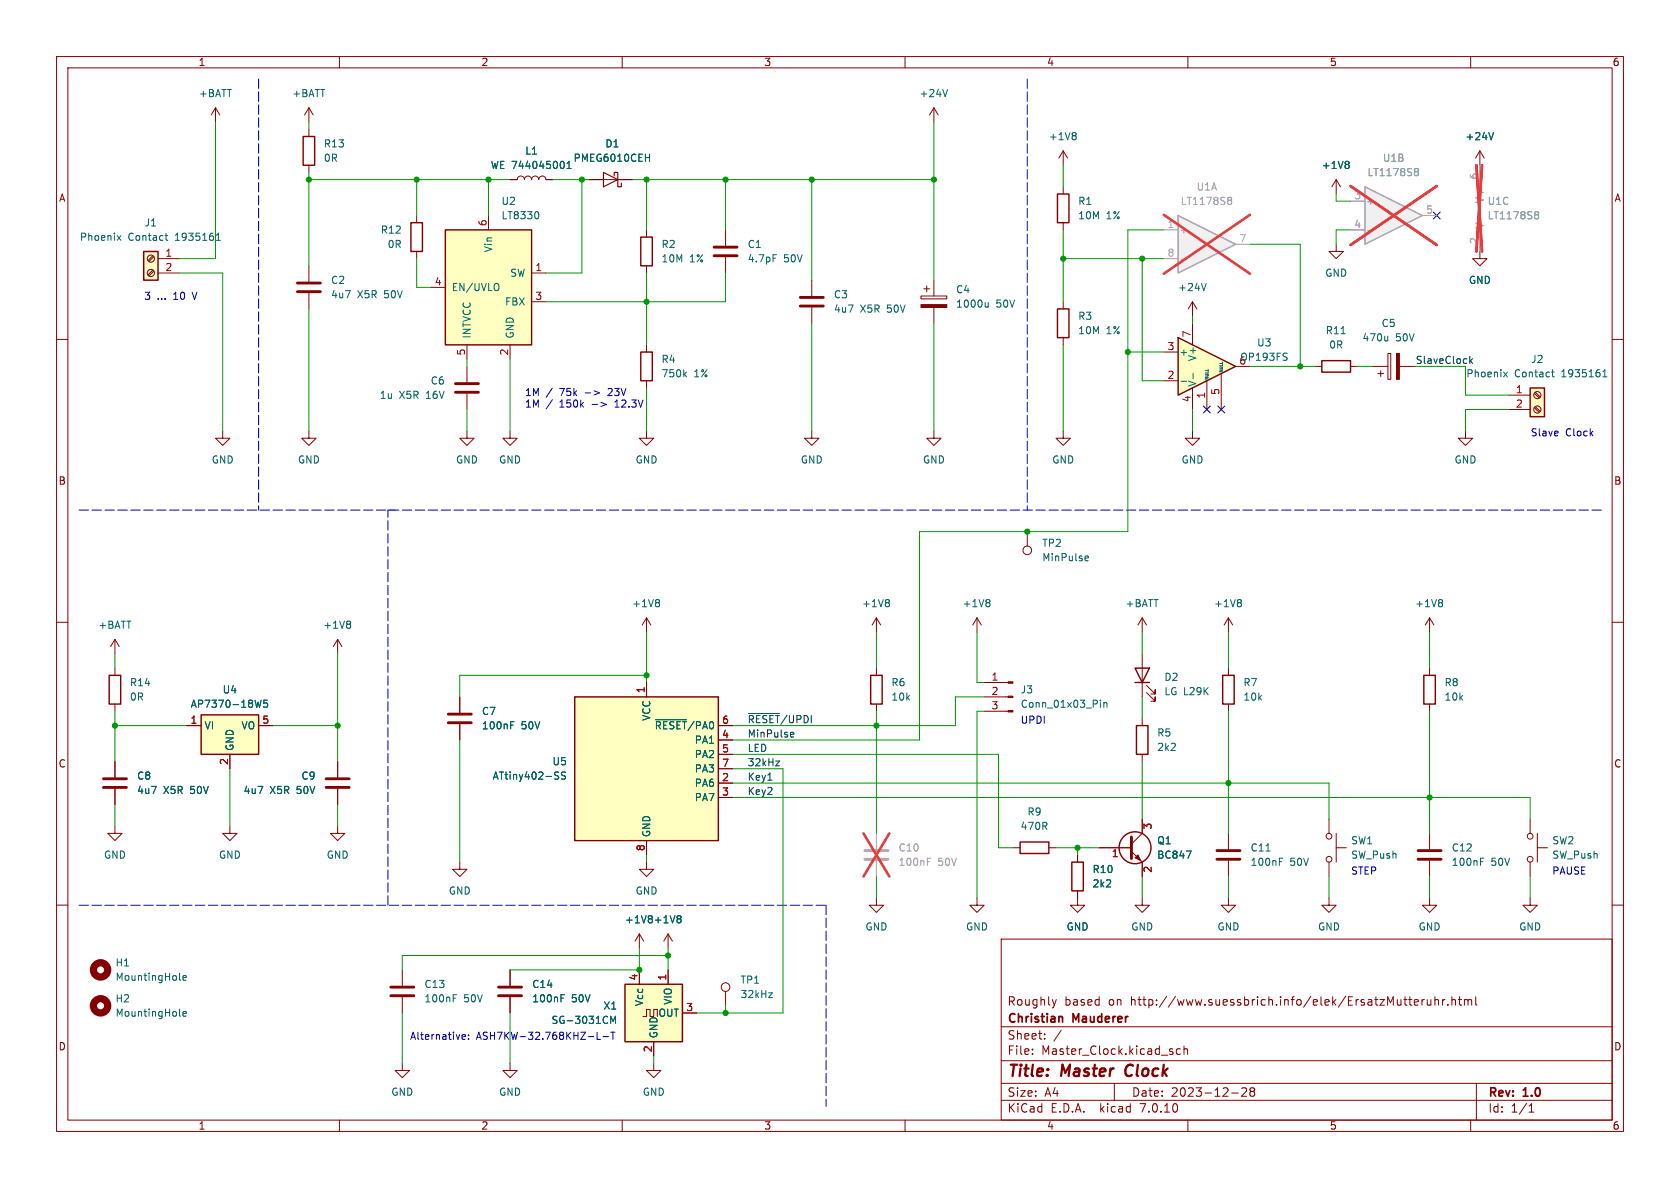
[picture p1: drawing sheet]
<svg xmlns="http://www.w3.org/2000/svg" width="297mm" height="210mm" viewBox="0 0 297 210" stroke-linecap="round" stroke-linejoin="round" font-family="sans-serif">
<g fill="none" stroke="#840000" stroke-width=".18">
<path d="M10 10h277v190h-277zM12 12h273v186h-273zM54.6 19.1l-.8 1.2M54.6 19.1v2.5M54.6 19.1l.8 1.2M60 10v2M110 10v2M160 10v2M210 10v2M260 10v2M10 60h2M27 47.8l-.8 .8"/>
<path d="M27 45.2l-.8 .9M27.2 47.9l-.9 .9M27.2 45.4l-.9 .8M27.9 45.7h3.8M27.9 48.3h3.8M210.8 53.3l-.7 1.3M210.8 53.3v2.6M210.8 53.3l.8 1.3M285 60h2M39.4 76.2v1.3h1.2l-1.2 1.2-1.3-1.2h1.3M54.6 76.2v1.3h1.3l-1.3 1.2-1.3-1.2h1.3M10 110h2"/>
<path d="M20.3 113v2.6M20.3 118.1v1.3M20.3 113l-.7 1.3M20.3 113l.8 1.3M59.7 113l-.8 1.3M59.7 113v2.6M59.7 113l.8 1.3M201.9 109.2l-.7 1.3M201.9 109.2v2.6M201.9 115.6v7.6M201.9 109.2l.8 1.3M217.2 109.2l-.8 1.3"/>
<path d="M217.2 109.2v2.6M217.2 109.2l.7 1.3M252.7 109.2l-.7 1.3M252.7 109.2v2.6M252.7 109.2l.8 1.3M285 110h2M20.3 124.5v1.2M20.3 134.6v2.8M20.3 139.4v2.8M33 128.3h2.6M40.6 133.4v2.5M45.7 128.3h2.6"/>
<path d="M59.7 134.6v2.8M59.7 139.4v2.8M81.3 123.2v2.8M81.3 128v2.8M114.3 120.7v2.5M127 128.3h2.5M127 138.4h2.5M127 130.8h2.5M127 133.4h2.5M127 135.9h2.5M201.9 127v1.3M201.9 133.4v1.2"/>
<path d="M202.7 122.4l1.5 1.6v-.8v.8h-.7M202.7 121.2l1.5 1.5v-.8v.8h-.7M10 160h2M20.3 146.1v1.2h1.3l-1.3 1.3-1.3-1.3h1.3M40.6 146.1v1.2h1.3l-1.3 1.3-1.2-1.3h1.2M59.7 146.1v1.2h1.3l-1.3 1.3-1.3-1.3h1.3M114.3 148.6v2.5M127 141h2.5M154.9 158.8v1.2h1.3l-1.3 1.3-1.2-1.3h1.2M172.7 158.8v1.2h1.3l-1.3 1.3-1.3-1.3h1.3M179.1 149.9h1.2M185.4 149.9h1.3"/>
<path d="M190.5 157.5v2.5h1.3l-1.3 1.3-1.3-1.3h1.3M190.5 151.1v1.3M194.3 149.9h5.7M200 150.5l1.9 1.9v2.5M201.9 158.8v1.2h1.3l-1.3 1.3-1.2-1.3h1.2M201.9 144.8v2.5l-1.9 1.9M217.2 158.8v1.2h1.2l-1.2 1.3-1.3-1.3h1.3M217.2 147.3v2.8M217.2 152.1v2.8M234.9 158.8v1.2h1.3l-1.3 1.3-1.2-1.3h1.2M252.7 158.8v1.2h1.3l-1.3 1.3-1.2-1.3h1.2M270.5 158.8v1.2h1.3l-1.3 1.3-1.3-1.3h1.3"/>
<path d="M270.5 144.8v2.5M270.5 152.4v2.5M271.8 149.9h1.8M271.8 147.3v5.1M285 160h2M71.1 171.5v2.7M71.1 176.3v2.8M113 171.5v2.5M113.7 179.7h.6v-1.3h.6v1.3h.7v-1.3h.6v1.3M118.1 165.1l-.8 1.3M118.1 165.1v2.5M118.1 171.5v2.5"/>
<path d="M118.1 165.1l.8 1.3M120.6 179.1h2.6M128.3 175.3v2.5M177 166h108v32h-108zM186 176.7l.4 1M186.4 177.7l-.2 .4M186.7 176.7l-.3 1M249 176.7h.6M249.2 177.5l.4 .2M250 177.2l.7-.1v-.3l-.5-.1-.2 .2 .1 .7h.6M251.4 176.7v1M251.8 176.7l-.3 .1-.1 .2"/>
<path d="M252.3 176.7l.1 .9 .3 .1 .3-.1M253 176.7v1M253.7 176.8l.2-.1 .3 .1 .1 .9M253.7 176.2v1.5M255 176.7v1M255.5 176.7l-.3 .1-.2 .2M256 177.6v.1M256.7 176.8l.2-.1 .3 .1 .1 .9M256.7 176.2v1.5M257.8 176.7h.6M258 176.2v1.3l.4 .2M258.9 176.8l.4-.1 .2 .2"/>
<path d="M258.9 176.7v1M259.5 176.9l.2-.2 .4 .1 .1 .9M259.5 176.9v.8M260.9 176.2v1.3l.2 .2M60 198v2M90.2 188v1.2h1.2l-1.2 1.3-1.3-1.3h1.3M110 198v2M115.6 188v1.2h1.2l-1.2 1.3-1.3-1.3h1.3M115.6 184.2v2.5M160 198v2M177 194.5h108M177 191.5h108"/>
<path d="M177 187.5h108M177 181.5h108M182.5 186.3v.1M182.5 185.5v.1M184.7 183.6v.1M184.7 182.8v.1M187.6 182.1l-1.3 2M197 191.5v3M207.3 186v.3M208.7 185.5l-.5-.1-.2 .3v.4l.1 .2h.6M209.3 185.5l.2-.1 .4 .1 .1 .9M209.3 184.9v1.5"/>
<path d="M210 198v2M217.7 193.2h1.2M219.5 192.4l.6-.1 .2 .1 .1 .3-.9 1.1h.9M221.2 192.9l-.2-.2 .2-.4 .5 .1 .1 .2-.3 .3M221.2 192.9l-.2 .3v.3l.2 .3 .5-.1 .1-.2-.1-.4-.2-.2M221.2 192.9h.3M260 198v2M261 191.5v6.5M270.3 196.6h.9M270.3 195.5l.4-.4v1.5"/>
<circle cx="26.7" cy="45.7" r=".63"/>
<circle cx="26.7" cy="48.3" r=".63"/>
<circle cx="270.5" cy="147.8" r=".51"/>
<circle cx="270.5" cy="151.9" r=".51"/>
<circle cx="128.3" cy="174.5" r=".76"/>
</g>
<path d="M199.2 188.5a1.27 1.27 0 0 0 0 1.6" fill="none" stroke="#840000" stroke-width=".4"/>
<path d="M187.6 179.7l.2 .2v.8" fill="none" stroke="#840000" stroke-width=".3"/>
<g fill="none" stroke="#006464" stroke-width=".18">
<path d="M20.7 41.6l.7 .9M21.4 41.6l-.7 .9M29.2 41.6h.5M29.4 41.2v1.1l.3 .2M38.3 42.5h.7M38.3 41.6l.3-.4v1.3M213.2 50.1l-.4 1.3M61.7 109.8l.3 .2-.3 .3 .3 .3v.2l-.3 .3M219.2 106l.3 .2-.3 .3 .3 .3v.2l-.3 .3M254.8 106l.2 .2-.2 .3 .2 .3v.2l-.2 .3M46.2 123.8l-.3 1.2-.3-.9M47.3 123.8h-.6l-.1 .6 .2-.1h.4l.1 .2v.4l-.2 .1-.5-.1"/>
<path d="M90.3 128.2h.4M90.3 127.6h.6M98.3 137.1l.3 .1 .2 .3-.3 .2h-.3M98.3 136.5h.5M100 136.5h-.5l-.2 .2 .1 .3 .5 .3v.3l-.2 .1h-.4M115.9 127.2h5.5M209.7 150.4h.9l-.6 1.3M223.8 150.4h.7M226.2 152.3h.4M226.2 151.7h.6M31.7 173.1l.2 .2M31.7 179.5l.2 .1"/>
<path d="M32.3 172.9l.6-.1v-.3h-.4l-.2 .1 .1 .6h.5M32.3 179.2l.6-.1v-.2l-.4-.1-.2 .2 .1 .6h.5M80.1 176.4h.4M80.1 175.8h.6M120.2 161.9l.2 .2-.2 .3 .2 .3v.2l-.2 .2M135.9 175.5h.6l-.6 .8h.6M108 180.9v-1.3l.4 1 .4-1v1.3"/>
</g>
<path d="M18.3 139.2h4.1M18.3 137.7h4.1M57.7 139.2h4M57.7 137.7h4M79.2 127.8h4.1M79.2 126.2h4.1M200 148v3.8M215.1 151.9h4.1M215.1 150.4h4.1M69.1 176h4.1M69.1 174.5h4.1" fill="none" stroke="#840000" stroke-width=".51"/>
<g fill="none" stroke="#840000" stroke-width=".25">
<path d="M25.4 44.5h2.5v5h-2.5zM19.3 119.4h2v5.1h-2zM200.7 118.1h2.5l-1.3 2.6zM35.6 126.4h10.1v7h-10.1zM101.6 123.2h25.4v25.4h-25.4zM200.7 120.7h2.5M200.9 128.3h2v5.1h-2zM180.3 148.8h5.1v2.1h-5.1zM189.5 152.4h2v5.1h-2zM110.5 174h10.1v10.2h-10.1z"/>
<circle cx="200.7" cy="149.9" r="2.82"/>
</g>
<g fill="#ffffc2" stroke="#ffffc2" stroke-width=".18">
<path d="M35.6 126.4h10.1v7h-10.1z"/>
<path d="M25.4 44.5h2.5v5h-2.5z"/>
<path d="M110.5 174h10.1v10.2h-10.1z"/>
<path d="M101.6 123.2h25.4v25.4h-25.4z"/>
</g>
<path d="M152.9 151.9h4.1M152.9 150.4h4.1" fill="none" stroke="#a1a1a1" stroke-width=".51"/>
<path d="M154.9 147.3v2.8M154.9 152.1v2.8" fill="none" stroke="#a1a1a1" stroke-width=".18"/>
<path d="M163.9 152.3h.5M163.9 151.7h.6" fill="none" stroke="#989898" stroke-width=".18"/>
<path d="M152.7 147.3l4.5 7.6M157.2 147.3l-4.5 7.6" fill="none" stroke="#eb3a3d" stroke-width=".46"/>
<g fill="none" stroke="#840000" stroke-width="1.3">
<circle cx="17.8" cy="171.4" r="1.27"/>
<circle cx="17.8" cy="177.8" r="1.27"/>
</g>
<path d="M200.7 151.6l.5-.5 .5 1z" fill="#840000" stroke="#840000" stroke-width=".18"/>
<path d="M208.3 59.7l10.1 5.1-10.1 5.1z" fill="#ffffc2"/>
<path d="M208.3 59.7l10.1 5.1-10.1 5.1zM270.5 68.6h2.5v5.1h-2.5z" fill="none" stroke="#840000" stroke-width=".25"/>
<g fill="none" stroke="#840000" stroke-width=".18">
<path d="M210.8 57.2v3.8M205.7 67.3h2.6M205.7 62.2h2.6M210.8 76.2v1.3h1.3l-1.3 1.2-1.3-1.2h1.3M210.8 68.6v3.8M213.4 67.3v5.1M215.9 66v6.4M218.4 64.8h2.6M259.1 76.2v1.3h1.2l-1.2 1.2-1.3-1.2h1.3M266.7 69.9h3.8M266.7 72.4h3.8M271.2 72.1l.9 .8"/>
<path d="M271.2 69.5l.9 .9M271.4 71.9l.9 .8M271.4 69.3l.9 .9"/>
<circle cx="271.8" cy="72.4" r=".63"/>
<circle cx="271.8" cy="69.8" r=".63"/>
</g>
<path d="M208.8 67.4h1M210.9 66v1M227.4 62.4l.1 .1M227.4 63.2l.1 .1-.1 .3M265.8 65.8l.7 .8M266.5 65.8l-.7 .8M274.3 65.8h.5M274.5 65.3v1.1l.3 .2M283.4 66.6h.7M283.4 65.7l.3-.4v1.3" fill="none" stroke="#006464" stroke-width=".18"/>
<path d="M270.5 68.6h2.5v5.1h-2.5z" fill="#ffffc2" stroke="#ffffc2" stroke-width=".18"/>
<path d="M208.3 38.1l10.1 5.1-10.1 5.1z" fill="#f0f0f0"/>
<path d="M208.3 38.1l10.1 5.1-10.1 5.1z" fill="none" stroke="#a1a1a1" stroke-width=".25"/>
<path d="M205.7 40.6h2.6M205.7 45.7h2.6M218.4 43.2h2.6" fill="none" stroke="#a1a1a1" stroke-width=".18"/>
<path d="M217.3 34.9h.2l.2 .2-.2 .3M217.3 35.4h.2M217.5 35.4l.2 .1v.4l-.1 .2h-.3M208.8 45.8h1" fill="none" stroke="#989898" stroke-width=".18"/>
<path d="M205.7 38l15.3 10.4M221 38l-15.3 10.4" fill="none" stroke="#eb3a3d" stroke-width=".46"/>
<path d="M250.7 151.9h4.1M250.7 150.4h4.1" fill="none" stroke="#840000" stroke-width=".51"/>
<path d="M236.2 31.8l-.7 1.2M236.2 31.8v2.5M236.2 31.8l.8 1.2M261.6 26.7l-.7 1.2M261.6 26.7v2.5M261.6 26.7l.8 1.2M236.2 43.2v1.3h1.3l-1.3 1.2-1.3-1.2h1.3M261.6 44.5v1.2h1.3l-1.3 1.3-1.3-1.3h1.3M232.4 64.8h1.3M238.8 64.8h1.2M252.7 147.3v2.8M252.7 152.1v2.8" fill="none" stroke="#840000" stroke-width=".18"/>
<path d="M238.3 28.5l.2 .3-.2 .3 .2 .2v.2l-.2 .3M264 23.4l-.4 1.3M237.1 59h.7M261.7 152.3h.5M261.7 151.7h.6" fill="none" stroke="#006464" stroke-width=".18"/>
<path d="M233.7 63.8h5.1v2h-5.1z" fill="none" stroke="#840000" stroke-width=".25"/>
<path d="M241.3 33l10.2 5.1-10.2 5.1z" fill="#f0f0f0"/>
<path d="M241.3 33l10.2 5.1-10.2 5.1z" fill="none" stroke="#a1a1a1" stroke-width=".25"/>
<path d="M238.8 35.6h2.5M251.5 38.1h2.5M261.6 29.2v3.8M238.8 40.6h2.5M261.6 40.6v3.9" fill="none" stroke="#a1a1a1" stroke-width=".18"/>
<path d="M250.3 29.8h.2l.3 .2-.3 .3M250.3 30.3h.2M250.5 30.3l.2 .2 .1 .3-.2 .2-.3 .1M261.7 38.1v.9M271.5 37.4l.4 .1 .1 .2-.2 .3M271.5 38h.3M271.8 38l.2 .1v.3l-.1 .2-.4 .1M241.8 40.7h1" fill="none" stroke="#989898" stroke-width=".18"/>
<path d="M238.8 32.9l15.2 10.4M254 32.9l-15.2 10.4M261 29.2l1 15.3M262 29.2l-1 15.3" fill="none" stroke="#eb3a3d" stroke-width=".46"/>
<g fill="none" stroke="#840000" stroke-width=".18">
<path d="M38.1 19.1l-.8 1.2M38.1 19.1v2.5M38.1 19.1l.8 1.2M165.1 19.1v2.5M165.1 19.1l-.8 1.2M165.1 19.1l.8 1.2M54.6 22.9v1.2M54.6 29.2v1.3M73.7 38.1v1.3M86.4 38.1v2.5M90.2 31.8h1.2a.64 .64 0 0 1 .7-.7 .64 .64 0 0 1 .6 .7 .64 .64 0 0 1 .6-.7 .64 .64 0 0 1 .7 .7 .64 .64 0 0 1 .6-.7 .64 .64 0 0 1 .6 .7 .64 .64 0 0 1 .7-.7 .64 .64 0 0 1 .6 .7h1.3M104.1 31.8h7.7"/>
<path d="M188 26.7l-.8 1.2M188 26.7v2.5M188 33v1.3M188 39.4v1.2M188 26.7l.7 1.2M54.6 47v2.8M54.6 51.8v2.8M73.7 44.5v1.2M76.2 50.8h2.5M94 48.3h2.5M94 53.3h2.5M114.3 40.6v1.3"/>
<path d="M114.3 47v1.3M128.3 40.6v2.8M128.3 45.5v2.8M143.5 49.5v2.8M143.5 54.4v2.8M162.8 52.3h4.6v.5h-4.6zM163.3 51.1h1M163.8 50.5v1.1M165.1 49.5v2.8M165.1 54.4v2.8M188 53.3v1.3M188 59.7v1.3"/>
<path d="M82.5 76.2v1.3h1.3l-1.3 1.2-1.2-1.2h1.2M82.5 61v2.5M82.5 64.8v2.8M82.5 69.6v2.8M90.2 76.2v1.3h1.2l-1.2 1.2-1.3-1.2h1.3M90.2 61v2.5M114.3 76.2v1.3h1.3l-1.3 1.2-1.3-1.2h1.3M114.3 61v1.2M114.3 67.3v1.3M143.5 76.2v1.3h1.3l-1.3 1.2-1.3-1.2h1.3M165.1 76.2v1.3h1.3l-1.3 1.2-1.3-1.2h1.3M188 76.2v1.3h1.2l-1.2 1.2-1.3-1.2h1.3"/>
<path d="M242.6 64.8h2.8M243.6 66h1M244.1 65.5v1M245.4 62.5h.5v4.6h-.5zM247.4 64.8h2.8M181.6 94v2.5M114.3 109.2v2.6M114.3 109.2l-.8 1.3M114.3 109.2l.8 1.3M154.9 109.2l-.7 1.3M154.9 109.2v2.6M154.9 118.1v1.3"/>
<path d="M154.9 109.2l.8 1.3M172.7 109.2l-.7 1.3M172.7 109.2v2.6M172.7 109.2l.8 1.3M217.2 118.1v1.3M252.7 118.1v1.3M20.3 134.6v2.8M20.3 139.4v2.8M33 128.3h2.6M40.6 133.4v2.5M45.7 128.3h2.6M59.7 134.6v2.8"/>
<path d="M59.7 139.4v2.8M81.3 123.2v2.8M81.3 128v2.8M114.3 120.7v2.5M127 138.4h2.5M127 130.8h2.5M127 133.4h2.5M127 128.3h2.5M127 135.9h2.5M154.9 124.5v1.2M174 125.7h4.2M174 123.2h4.2"/>
<path d="M174 120.7h4.2M217.2 124.5v1.2M252.7 124.5v1.2M81.3 152.4v1.3h1.2l-1.2 1.2-1.3-1.2h1.3M114.3 152.4v1.3h1.3l-1.3 1.2-1.3-1.2h1.3M114.3 148.6v2.5M127 141h2.5M190.5 151.1v1.3M190.5 157.5v1.3M194.3 149.9h5.7M201.9 144.8v2.5M201.9 152.4v2.5"/>
<path d="M234.9 144.8v2.5M234.9 152.4v2.5M236.2 149.9h1.8M236.2 147.3v5.1M90.2 171.5v2.7M90.2 176.3v2.8M113 165.1l-.7 1.3M113 165.1v2.5M113 171.5v2.5M113 165.1l.8 1.3M118.1 171.5v2.5M120.6 179.1h2.6"/>
<path d="M71.1 188v1.2h1.3l-1.3 1.3-1.3-1.3h1.3M115.6 184.2v2.5"/>
<circle cx="181.6" cy="97.3" r=".76"/>
<circle cx="235" cy="151.9" r=".51"/>
<circle cx="235" cy="147.8" r=".51"/>
</g>
<g fill="#840000" stroke="#840000" stroke-width=".18">
<path d="M246.9 62.5h.5v4.6h-.5z"/>
<path d="M162.8 53.8h4.6v.6h-4.6z"/>
<path d="M178.2 125.6h.9v.3h-.9z"/>
<path d="M178.2 123.1h.9v.2h-.9z"/>
<path d="M178.2 120.5h.9v.3h-.9z"/>
</g>
<g fill="none" stroke="#006464" stroke-width=".18">
<path d="M167.5 15.8l-.4 1.3M95.1 37.5l.2 .4-.2 .7M99.5 28.5a.79 .79 0 0 1 0 1.3M100.2 29.8h.8M100.2 28.9l.4-.4v1.3M114.1 27.9h.7M114.8 27.2v1.3M190 23.4l.3 .3-.3 .3 .3 .2v.3l-.3 .2M238.3 28.5l.2 .3-.2 .3 .2 .2v.2l-.2 .3M264 23.4l-.4 1.3M88 50.2a.9 .9 0 0 1 0 1.1M136.7 45h.6"/>
<path d="M174.7 53.5v.8M174.7 54.2l-.2 .1-.3-.1M245.3 59.4v.9M121 66.1l.4 .5M121.4 65.8l-.5 .5M245.3 60.1l-.1 .2M191.9 99.1h.5M191.9 98.3h.3l.2 .3-.6 .1M116.4 106l.2 .2-.2 .3 .2 .3v.2l-.2 .3M157 106l.2 .2-.2 .3 .2 .3v.2l-.2 .3M174.8 106l.2 .2-.2 .3 .2 .3v.2l-.2 .3M46.2 123.8l-.3 1.2-.3-.9"/>
<path d="M47.3 123.8h-.6l-.1 .6 .2-.1h.4l.1 .2v.4l-.2 .1-.5-.1M90.3 128.2h.4M90.3 127.6h.6M98.3 137.1l.3 .1 .2 .3-.3 .2h-.3M98.3 136.5h.5M100 136.5h-.5l-.2 .2 .1 .3 .5 .3v.3l-.2 .1h-.4M115.9 127.2h5.5M194.5 123.8v.1M194.5 124.2v.8M195.1 124.2v.8M195.1 124.3l.2-.1 .3 .1 .1 .7M209.7 150.4h.9l-.6 1.3"/>
<path d="M99.2 176.4h.4M99.2 175.8h.6M120.2 161.9l.2 .2-.2 .3 .2 .3v.2l-.2 .2M108 180.9v-1.3l.4 1 .4-1v1.3"/>
</g>
<path d="M52.6 51.6h4M52.6 50h4M126.2 45.2h4.1M126.2 43.7h4.1M141.5 54.1h4M141.5 52.6h4M80.5 69.3h4.1M80.5 67.8h4.1M88.1 176h4.1M88.1 174.5h4.1" fill="none" stroke="#840000" stroke-width=".51"/>
<path d="M53.6 24.1h2v5.1h-2zM72.6 39.4h2.1v5.1h-2.1zM186.9 34.3h2.1v5.1h-2.1zM78.7 40.6h15.3v20.4h-15.3zM113.3 41.9h2v5.1h-2zM186.9 54.6h2.1v5.1h-2.1zM113.3 62.2h2v5.1h-2zM153.9 119.4h2.1v5.1h-2.1zM216.2 119.4h2v5.1h-2zM251.7 119.4h2v5.1h-2z" fill="none" stroke="#840000" stroke-width=".25"/>
<path d="M106.7 30.5l2.5 1.3-2.5 1.2zM108.6 31.1v-.6h.6v2.5h.7v-.6" fill="none" stroke="#840000" stroke-width=".2"/>
<path d="M78.7 40.6h15.3v20.4h-15.3z" fill="#ffffc2" stroke="#ffffc2" stroke-width=".18"/>
<path d="M259.8 63v1.3M260 63.8l.3 .5M260.3 63.4l-.5 .5M132.3 126.1h5.5M135.7 137.9h.8M137.1 134.5h.7l-.7 .9h.7M139.8 130.2h.5M139.8 129.5h.4l.1 .3-.6 .1" fill="none" stroke="#0f0f0f" stroke-width=".18"/>
<g fill="none" stroke="#0000c2" stroke-width=".18">
<path d="M103.5 69.4h.9M104.7 71.5h.9M105 69.1l1 .3-1 .4M106.2 71.1l1 .4-1 .4M108.7 72h.7M108.8 71l-.1 .1M68.6 90.2h1.2M81.7 183.6l.2 .1h.3M81.7 183.1l.2-.2h.2l.2 .2v.1l-.6 .1M82.8 183.6v.1M82.8 183v.1M105.6 182.5v1.2h.6"/>
<path d="M106.6 183.3h1M108 182.5h.7M108.4 182.5v1.2"/>
</g>
<path d="M45.7 14v76.2M181.6 14v76.2M14 90.2h269.2M14 160h132M68.6 160v-69.8M146 160v35.6" fill="none" stroke="#0000c2" stroke-width=".18" stroke-dasharray="1.7 .6"/>
<g fill="none" stroke="#009600" stroke-width=".18">
<path d="M38.1 21.6v24.1h-6.4M54.6 31.8h35.6M54.6 21.6v1.3M54.6 30.5v16.5M73.7 31.8v6.3M86.4 31.8v6.3M97.8 31.8h6.3M102.9 31.8v16.5h-6.4M111.8 31.8h53.3M114.3 31.8v8.8M128.3 31.8v8.8M143.5 31.8v17.7"/>
<path d="M165.1 21.6v27.9M188 29.2v3.8M236.2 34.3v1.3h2.6M31.7 48.3h7.7v27.9M54.6 54.6v21.6M73.7 45.7v5.1h2.5M114.3 48.3v12.7M128.3 48.3v5h-31.8M143.5 57.2v19M165.1 57.2v19M188 40.6v12.7M188 45.7h17.7"/>
<path d="M201.9 45.7v21.6h3.8M205.7 40.6h-6.3v53.4h-36.8v36.8h-33.1M210.8 55.9v1.3M221 43.2h8.9v21.6M238.8 40.6h-2.6v2.6M82.5 63.5v1.3M82.5 72.4v3.8M90.2 63.5v12.7M114.3 68.6v7.6M188 61v15.2M199.4 62.2h6.3M210.8 72.4v3.8"/>
<path d="M221 64.8h11.4M240 64.8h2.6M250.2 64.8h8.9v5.1h7.6M266.7 72.4h-7.6v3.8M20.3 115.6v2.5M59.7 115.6v19M114.3 119.4h-33v3.8M114.3 111.8v8.9M154.9 111.8v6.3M172.7 111.8v8.9h1.3M201.9 111.8v3.8M217.2 111.8v6.3"/>
<path d="M252.7 111.8v6.3M20.3 128.3h12.7M20.3 125.7v8.9M40.6 135.9v10.2M48.3 128.3h11.4M81.3 130.8v21.6M129.5 138.4h105.4v6.4M129.5 135.9h8.9v43.2h-15.2M129.5 133.4h47v16.5h2.6M154.9 125.7v21.6M174 123.2h-5.1v5.1h-39.4M174 125.7h-1.3v33.1"/>
<path d="M201.9 123.2v3.8M201.9 134.6v10.2M217.2 125.7v21.6M252.7 125.7v21.6M20.3 142.2v3.9M59.7 142.2v3.9M114.3 151.1v1.3M129.5 141h141v3.8M154.9 154.9v3.9M186.7 149.9h7.6M190.5 149.9v1.2M201.9 154.9v3.9"/>
<path d="M217.2 154.9v3.9M234.9 154.9v3.9M252.7 154.9v3.9M270.5 154.9v3.9M71.1 179.1v8.9M90.2 179.1v8.9M113 167.6v3.9h-22.8M118.1 168.9h-47v2.6M118.1 167.6v3.9M128.3 177.8v1.3M115.6 186.7v1.3"/>
</g>
<path d="M253.4 37.5l1.2 1.2M254.6 37.5l-1.2 1.2M212.8 71.8l1.2 1.2M214 71.8l-1.2 1.2M215.3 71.8l1.2 1.2M216.5 71.8l-1.2 1.2" fill="none" stroke="#000084" stroke-width=".18"/>
<g fill="#009600" stroke="#009600" stroke-width=".18">
<circle cx="114.3" cy="119.4" r=".46"/>
<circle cx="154.9" cy="128.3" r=".46"/>
<circle cx="86.4" cy="31.8" r=".46"/>
<circle cx="114.3" cy="53.3" r=".46"/>
<circle cx="73.7" cy="31.8" r=".46"/>
<circle cx="54.6" cy="31.8" r=".46"/>
<circle cx="102.9" cy="31.8" r=".46"/>
<circle cx="114.3" cy="31.8" r=".46"/>
<circle cx="190.5" cy="149.9" r=".46"/>
<circle cx="59.7" cy="128.3" r=".46"/>
<circle cx="20.3" cy="128.3" r=".46"/>
<circle cx="128.3" cy="179.1" r=".46"/>
<circle cx="118.1" cy="168.9" r=".46"/>
<circle cx="113" cy="171.5" r=".46"/>
<circle cx="128.3" cy="31.8" r=".46"/>
<circle cx="143.5" cy="31.8" r=".46"/>
<circle cx="165.1" cy="31.8" r=".46"/>
<circle cx="201.9" cy="45.7" r=".46"/>
<circle cx="188" cy="45.7" r=".46"/>
<circle cx="181.6" cy="94" r=".46"/>
<circle cx="199.4" cy="62.2" r=".46"/>
<circle cx="252.7" cy="141" r=".46"/>
<circle cx="217.2" cy="138.4" r=".46"/>
<circle cx="229.9" cy="64.8" r=".46"/>
</g>
<g font-size="2.8" fill="#840000">
<text x="178" y="190.9">Title:</text>
<text x="187.7" y="190.9">Master</text>
<text x="199.8" y="190.9">Clock</text>
</g>
<g font-size="2.1" fill="#840000">
<text x="178" y="178">Roughly</text>
<text x="188.2" y="178">based</text>
<text x="196" y="178">on</text>
<text x="200" y="178">http://www.suessbrich.info/elek/ErsatzMutteruhr.html</text>
<text x="178" y="184">Sheet:</text>
<text x="178" y="181.2">Christian</text>
<text x="189.7" y="181.2">Mauderer</text>
<text x="178" y="186.7">File:</text>
<text x="184.1" y="186.7">Master_Clock.kicad_sch</text>
<text x="178" y="196.9">KiCad</text>
<text x="178" y="194.1">Size:</text>
<text x="184.7" y="194.1">A4</text>
<text x="185.7" y="196.9">E.D.A.</text>
<text x="194.6" y="196.9">kicad</text>
<text x="200" y="194.1">Date:</text>
<text x="201.8" y="196.9">7.0.10</text>
<text x="207" y="194.1">2023-12-28</text>
<text x="263" y="194.3">Rev:</text>
<text x="263" y="196.9">Id:</text>
<text x="267.1" y="196.9">1/1</text>
<text x="269.4" y="194.3">1.0</text>
</g>
<g font-size="1.8" fill="#840000">
<text x="35" y="11.9">1</text>
<text x="85" y="11.9">2</text>
<text x="135" y="11.9">3</text>
<text x="185" y="11.9">4</text>
<text x="235" y="11.9">5</text>
<text x="285" y="11.9">6</text>
<text x="10.3" y="35.9">A</text>
<text x="285.3" y="35.9">A</text>
<text x="10.3" y="85.9">B</text>
<text x="285.3" y="85.9">B</text>
<text x="10.3" y="135.9">C</text>
<text x="285.3" y="135.9">C</text>
<text x="10.3" y="185.9">D</text>
<text x="285.3" y="185.9">D</text>
<text x="35" y="199.9">1</text>
<text x="85" y="199.9">2</text>
<text x="135" y="199.9">3</text>
<text x="185" y="199.9">4</text>
<text x="235" y="199.9">5</text>
<text x="285" y="199.9">6</text>
</g>
<g font-size="1.8" fill="#006464">
<text x="35.1" y="17.4">+BATT</text>
<text x="51.6" y="17.4">+BATT</text>
<text x="162.5" y="17.4">+24V</text>
<text x="57.2" y="28.8">0R</text>
<text x="57.2" y="26.3">R13</text>
<text x="92.8" y="27.5">L1</text>
<text x="101.3" y="28.8">PMEG6010CEH</text>
<text x="106.9" y="26.3">D1</text>
<text x="185.3" y="25">+1V8</text>
<text x="259" y="25">+24V</text>
<text x="86.7" y="30.1">WE 744045001</text>
<text x="233.6" y="30.1">+1V8</text>
<text x="25.5" y="40.2">J1</text>
<text x="67.2" y="41.5">R12</text>
<text x="88.6" y="36.4">U2</text>
<text x="88.6" y="39">LT8330</text>
<text x="190.5" y="36.4">R1</text>
<text x="190.5" y="39">10M</text>
<text x="195.6" y="39">1%</text>
<text x="14" y="42.8">Phoenix</text>
<text x="22.6" y="42.8">Contact</text>
<text x="31.1" y="42.8">1935161</text>
<text x="68.4" y="44">0R</text>
<text x="87.2" y="44.7" transform="rotate(-90 87.2 44.7)">Vin</text>
<text x="116.8" y="44">R2</text>
<text x="116.8" y="46.6">10M</text>
<text x="121.9" y="46.6">1%</text>
<text x="132.1" y="44">C1</text>
<text x="132.1" y="46.6">4.7pF</text>
<text x="138.5" y="46.6">50V</text>
<text x="58.4" y="50.4">C2</text>
<text x="58.4" y="52.9">4u7</text>
<text x="63.2" y="52.9">X5R</text>
<text x="68" y="52.9">50V</text>
<text x="79.8" y="51.7">EN/UVLO</text>
<text x="90.1" y="49.1">SW</text>
<text x="147.3" y="52.9">C3</text>
<text x="168.9" y="52">C4</text>
<text x="208.2" y="51.7">+24V</text>
<text x="234.2" y="49.1">GND</text>
<text x="259.6" y="50.4">GND</text>
<text x="83.4" y="59.9" transform="rotate(-90 83.4 59.9)">INTVCC</text>
<text x="89.2" y="54.2">FBX</text>
<text x="91" y="59.9" transform="rotate(-90 91 59.9)">GND</text>
<text x="147.3" y="55.5">4u7</text>
<text x="152.1" y="55.5">X5R</text>
<text x="156.9" y="55.5">50V</text>
<text x="168.9" y="54.6">1000u</text>
<text x="176.1" y="54.6">50V</text>
<text x="190.5" y="56.7">R3</text>
<text x="190.5" y="59.3">10M</text>
<text x="195.6" y="59.3">1%</text>
<text x="234.3" y="59.3">R11</text>
<text x="244.1" y="58">C5</text>
<text x="116.8" y="64.4">R4</text>
<text x="208.4" y="63.1">+</text>
<text x="211.7" y="64" transform="rotate(-90 211.7 64)">V+</text>
<text x="219" y="64.5">6</text>
<text x="219.2" y="64">OP193FS</text>
<text x="222.1" y="61.4">U3</text>
<text x="234.9" y="61.8">0R</text>
<text x="240.8" y="60.6">470u</text>
<text x="246.7" y="60.6">50V</text>
<text x="270.6" y="64.4">J2</text>
<text x="67" y="70.7">1u</text>
<text x="70.6" y="70.7">X5R</text>
<text x="75.4" y="70.7">16V</text>
<text x="76" y="68.2">C6</text>
<text x="116.8" y="66.9">750k</text>
<text x="122.7" y="66.9">1%</text>
<text x="211.7" y="68.5" transform="rotate(-90 211.7 68.5)">V-</text>
<text x="259.1" y="66.9">Phoenix</text>
<text x="267.7" y="66.9">Contact</text>
<text x="276.2" y="66.9">1935161</text>
<text x="37.3" y="82.1">GND</text>
<text x="52.6" y="82.1">GND</text>
<text x="80.5" y="82.1">GND</text>
<text x="88.1" y="82.1">GND</text>
<text x="112.3" y="82.1">GND</text>
<text x="141.5" y="82.1">GND</text>
<text x="163.1" y="82.1">GND</text>
<text x="185.9" y="82.1">GND</text>
<text x="208.8" y="82.1">GND</text>
<text x="257" y="82.1">GND</text>
<text x="184.2" y="96.9">TP2</text>
<text x="184.2" y="99.4">MinPulse</text>
<text x="111.7" y="107.5">+1V8</text>
<text x="152.3" y="107.5">+1V8</text>
<text x="170.1" y="107.5">+1V8</text>
<text x="198.9" y="107.5">+BATT</text>
<text x="214.5" y="107.5">+1V8</text>
<text x="250.1" y="107.5">+1V8</text>
<text x="17.3" y="111.4">+BATT</text>
<text x="57" y="111.4">+1V8</text>
<text x="22.9" y="124.1">0R</text>
<text x="22.9" y="121.5">R14</text>
<text x="33.6" y="125.3">AP7370-18W5</text>
<text x="39.3" y="122.8">U4</text>
<text x="157.5" y="121.5">R6</text>
<text x="157.5" y="124.1">10k</text>
<text x="180.3" y="122.8">J3</text>
<text x="180.3" y="125.3">Conn_01x03_Pin</text>
<text x="205.7" y="120.6">D2</text>
<text x="205.7" y="123.1">LG L29K</text>
<text x="219.7" y="121.5">R7</text>
<text x="219.7" y="124.1">10k</text>
<text x="255.3" y="121.5">R8</text>
<text x="255.3" y="124.1">10k</text>
<text x="36.1" y="129.1">VI</text>
<text x="42.6" y="129.1">VO</text>
<text x="85.1" y="126.6">C7</text>
<text x="85.1" y="129.1">100nF</text>
<text x="92.1" y="129.1">50V</text>
<text x="115.2" y="127.5" transform="rotate(-90 115.2 127.5)">VCC</text>
<text x="115.6" y="129.1">~{RESET}/PA0</text>
<text x="122.7" y="131.7">PA1</text>
<text x="204.5" y="130.4">R5</text>
<text x="41.5" y="132.8" transform="rotate(-90 41.5 132.8)">GND</text>
<text x="97.6" y="135.5">U5</text>
<text x="122.7" y="134.2">PA2</text>
<text x="122.7" y="136.8">PA3</text>
<text x="204.5" y="132.9">2k2</text>
<text x="24.1" y="138">C8</text>
<text x="24.1" y="140.6">4u7</text>
<text x="28.9" y="140.6">X5R</text>
<text x="33.7" y="140.6">50V</text>
<text x="43" y="140.6">4u7</text>
<text x="47.7" y="140.6">X5R</text>
<text x="52.6" y="140.6">50V</text>
<text x="53.2" y="138">C9</text>
<text x="87" y="138">ATtiny402-SS</text>
<text x="122.7" y="139.3">PA6</text>
<text x="122.7" y="141.8">PA7</text>
<text x="115.2" y="148.1" transform="rotate(-90 115.2 148.1)">GND</text>
<text x="180.3" y="146.9">470R</text>
<text x="181.5" y="144.4">R9</text>
<text x="204.5" y="149.5">Q1</text>
<text x="238.8" y="149.5">SW1</text>
<text x="274.3" y="149.5">SW2</text>
<text x="18.3" y="152">GND</text>
<text x="38.6" y="152">GND</text>
<text x="57.7" y="152">GND</text>
<text x="193" y="154.5">R10</text>
<text x="204.5" y="152">BC847</text>
<text x="221" y="153.3">100nF</text>
<text x="221" y="150.7">C11</text>
<text x="228" y="153.3">50V</text>
<text x="238.8" y="152">SW_Push</text>
<text x="256.6" y="150.7">C12</text>
<text x="256.6" y="153.3">100nF</text>
<text x="263.6" y="153.3">50V</text>
<text x="274.3" y="152">SW_Push</text>
<text x="79.2" y="158.3">GND</text>
<text x="112.3" y="158.3">GND</text>
<text x="193" y="157.1">2k2</text>
<text x="110.4" y="163.4">+1V8 +1V8</text>
<text x="152.9" y="164.7">GND</text>
<text x="170.7" y="164.7">GND</text>
<text x="188.5" y="164.7">GND</text>
<text x="199.9" y="164.7">GND</text>
<text x="215.1" y="164.7">GND</text>
<text x="232.9" y="164.7">GND</text>
<text x="250.7" y="164.7">GND</text>
<text x="268.5" y="164.7">GND</text>
<text x="20.3" y="171">H1</text>
<text x="20.3" y="173.6">MountingHole</text>
<text x="20.3" y="177.4">H2</text>
<text x="20.3" y="179.9">MountingHole</text>
<text x="74.9" y="177.4">100nF</text>
<text x="74.9" y="174.9">C13</text>
<text x="82" y="177.4">50V</text>
<text x="94" y="177.4">100nF</text>
<text x="94" y="174.9">C14</text>
<text x="101" y="177.4">50V</text>
<text x="106.6" y="178.7">X1</text>
<text x="113.9" y="178" transform="rotate(-90 113.9 178)">Vcc</text>
<text x="116.3" y="179.9">OUT</text>
<text x="119" y="177.7" transform="rotate(-90 119 177.7)">VIO</text>
<text x="130.8" y="174.1">TP1</text>
<text x="130.8" y="176.6">32kHz</text>
<text x="97.4" y="181.2">SG-3031CM</text>
<text x="116.4" y="183.6" transform="rotate(-90 116.4 183.6)">GND</text>
<text x="69.1" y="193.9">GND</text>
<text x="88.1" y="193.9">GND</text>
<text x="113.5" y="193.9">GND</text>
</g>
<g font-size="1.8" fill="#989898">
<text x="244.4" y="28.8">U1B</text>
<text x="211.4" y="33.9">U1A</text>
<text x="241.7" y="31.3">LT1178S8</text>
<text x="208.4" y="41.5">+</text>
<text x="208.6" y="36.4">LT1178S8</text>
<text x="241.4" y="36.4">+</text>
<text x="262.5" y="40.5" transform="rotate(-90 262.5 40.5)">V-</text>
<text x="262.5" y="36" transform="rotate(-90 262.5 36)">V+</text>
<text x="262.9" y="36.4">U1C</text>
<text x="262.9" y="39">LT1178S8</text>
<text x="158.8" y="153.3">100nF</text>
<text x="158.8" y="150.7">C10</text>
<text x="165.8" y="153.3">50V</text>
</g>
<g font-size="1.8" fill="#aaa">
<text x="239.3" y="35.3">3</text>
<text x="261.4" y="31.8" transform="rotate(-90 261.4 31.8)">6</text>
<text x="206.3" y="40.4">1</text>
<text x="239.3" y="40.4">4</text>
<text x="252" y="37.8">5</text>
<text x="206.3" y="45.5">8</text>
<text x="219" y="42.9">7</text>
<text x="261.4" y="43.3" transform="rotate(-90 261.4 43.3)">2</text>
</g>
<g font-size="1.8" fill="#a90000">
<text x="86.1" y="40.1" transform="rotate(-90 86.1 40.1)">6</text>
<text x="29.1" y="45.5">1</text>
<text x="29.1" y="48">2</text>
<text x="76.8" y="50.5">4</text>
<text x="94.5" y="48">1</text>
<text x="94.5" y="53.1">3</text>
<text x="210.6" y="59.8" transform="rotate(-90 210.6 59.8)">7</text>
<text x="82.3" y="62.9" transform="rotate(-90 82.3 62.9)">5</text>
<text x="89.9" y="62.9" transform="rotate(-90 89.9 62.9)">2</text>
<text x="206.3" y="62">3</text>
<text x="206.3" y="67.1">2</text>
<text x="210.6" y="71.2" transform="rotate(-90 210.6 71.2)">4</text>
<text x="213.1" y="70.6" transform="rotate(-90 213.1 70.6)">1</text>
<text x="215.6" y="69.9" transform="rotate(-90 215.6 69.9)">5</text>
<text x="267.9" y="69.6">1</text>
<text x="267.9" y="72.1">2</text>
<text x="114" y="122.6" transform="rotate(-90 114 122.6)">1</text>
<text x="175.2" y="120.4">1</text>
<text x="175.2" y="122.9">2</text>
<text x="175.2" y="125.5">3</text>
<text x="33.6" y="128">1</text>
<text x="46.3" y="128">5</text>
<text x="127.6" y="130.6">4</text>
<text x="127.6" y="128">6</text>
<text x="40.4" y="135.3" transform="rotate(-90 40.4 135.3)">2</text>
<text x="127.6" y="133.1">5</text>
<text x="127.6" y="135.6">7</text>
<text x="127.6" y="138.2">2</text>
<text x="127.6" y="140.7">3</text>
<text x="203.9" y="146.8" transform="rotate(-90 203.9 146.8)">3</text>
<text x="114" y="150.6" transform="rotate(-90 114 150.6)">8</text>
<text x="196.5" y="151.8">1</text>
<text x="203.9" y="154.4" transform="rotate(-90 203.9 154.4)">2</text>
<text x="112.8" y="173.4" transform="rotate(-90 112.8 173.4)">4</text>
<text x="117.9" y="173.4" transform="rotate(-90 117.9 173.4)">1</text>
<text x="121.2" y="178.8">3</text>
<text x="115.3" y="186.1" transform="rotate(-90 115.3 186.1)">2</text>
</g>
<g font-size="1.8" fill="#0000c2">
<text x="25.4" y="53.1">3</text>
<text x="27.8" y="53.1">...</text>
<text x="30.8" y="53.1">10</text>
<text x="34.4" y="53.1">V</text>
<text x="92.7" y="70.1">1M</text>
<text x="96.5" y="70.1">/</text>
<text x="99" y="70.1">75k</text>
<text x="108" y="70.1">23V</text>
<text x="92.7" y="72.1">1M</text>
<text x="96.5" y="72.1">/</text>
<text x="99" y="72.1">150k</text>
<text x="109.2" y="72.1">12.3V</text>
<text x="270.5" y="77.2">Slave</text>
<text x="276.8" y="77.2">Clock</text>
<text x="180.3" y="128">UPDI</text>
<text x="238.8" y="154.7">STEP</text>
<text x="274.3" y="154.7">PAUSE</text>
<text x="72.4" y="183.9">Alternative:</text>
<text x="84.2" y="183.9">ASH7KW-32.768KHZ-L-T</text>
</g>
<g font-size="1.8" fill="#0f0f0f">
<text x="250.2" y="64.4">SlaveClock</text>
<text x="132.1" y="130.5">MinPulse</text>
<text x="132.1" y="127.9">~{RESET}/UPDI</text>
<text x="132.1" y="133">LED</text>
<text x="132.1" y="135.5">32kHz</text>
<text x="132.1" y="140.6">Key2</text>
<text x="132.1" y="138.1">Key1</text>
</g>
<g font-size=".7" fill="#006464">
<text x="216.3" y="65.9" transform="rotate(-90 216.3 65.9)">NULL</text>
<text x="213.8" y="67.2" transform="rotate(-90 213.8 67.2)">NULL</text>
</g>
</svg>
